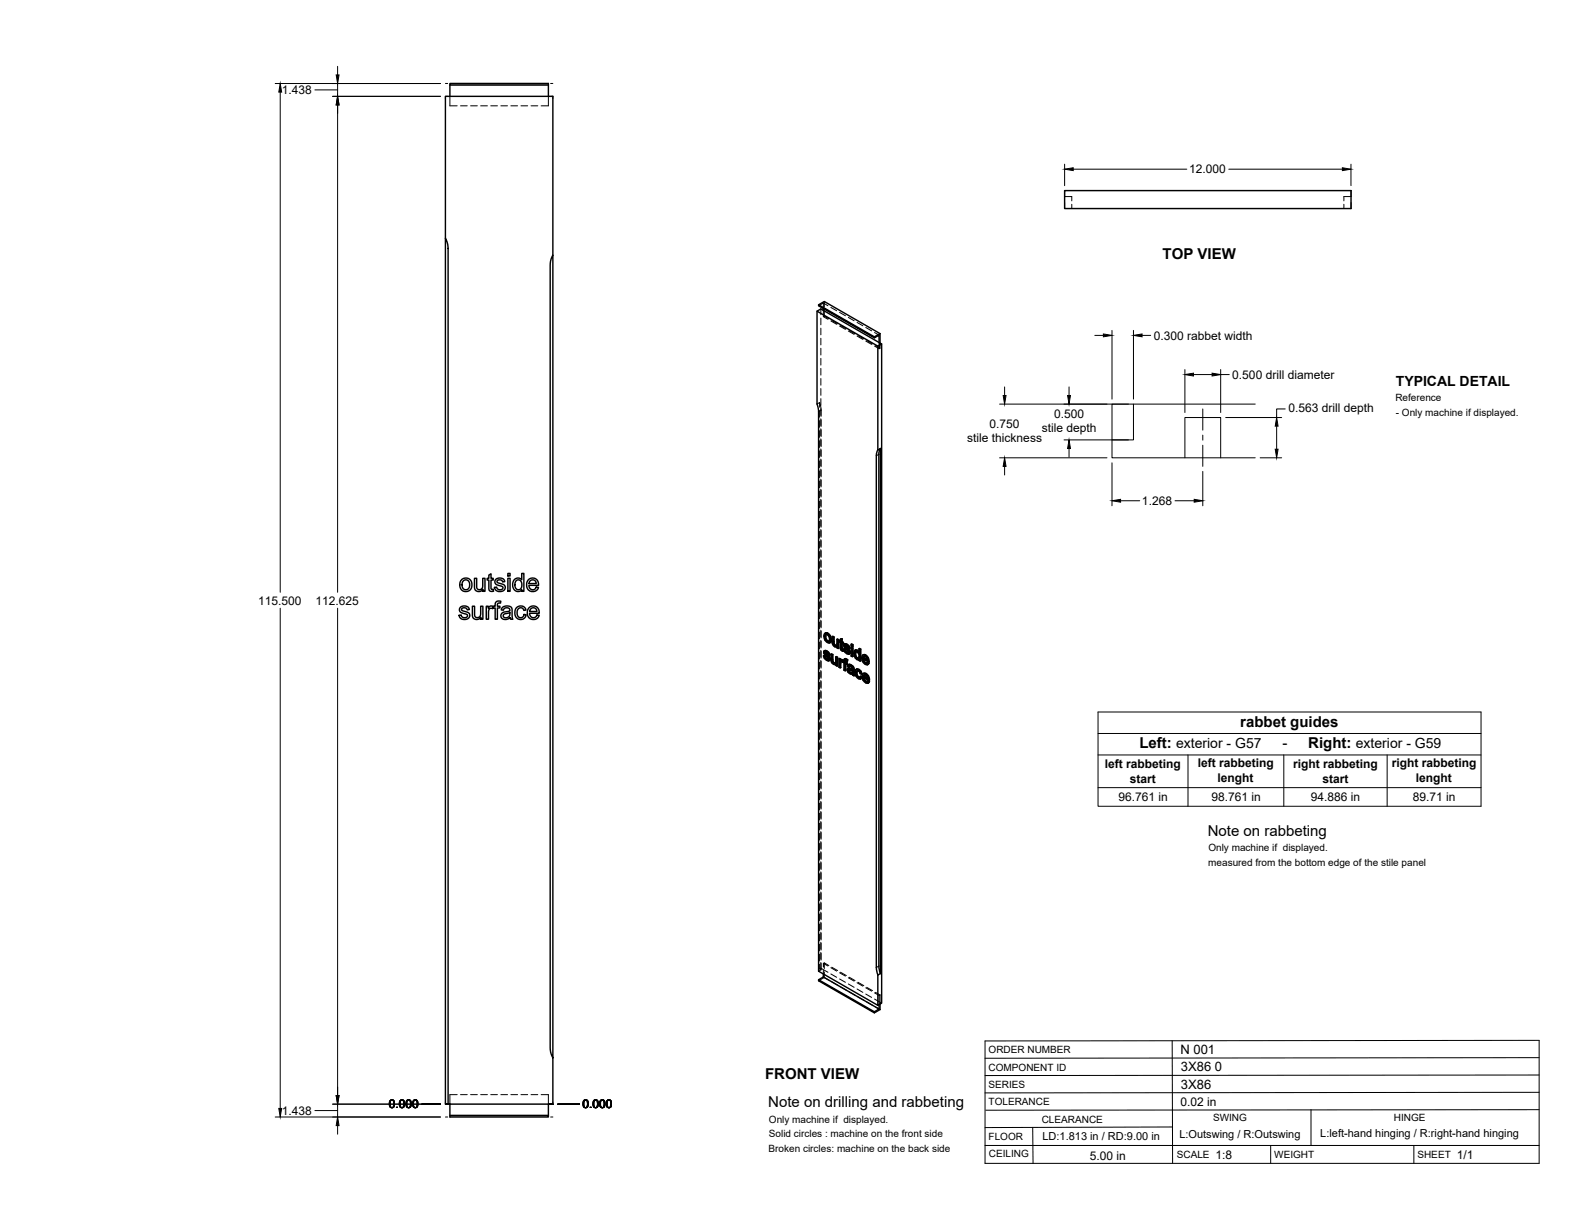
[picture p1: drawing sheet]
<svg xmlns="http://www.w3.org/2000/svg" width="559mm" height="432mm" viewBox="0 0 559 432" stroke-linecap="round" stroke-linejoin="round" font-family="sans-serif">
<!-- layer: Visible -->
<g fill="none" stroke="#000" stroke-width=".51">
<path d="M159.6 30.2v4M194.6 30.2h-35v-.6h35v4.6M377.7 67.6h101.6v6.4h-101.6zM158 84.5l.6 1.4 .4 2.3v303.6h-1zM158 84.5v-50.3h38.2v56.3M289.9 110.4l21.5 12.4M290.4 108.1l2.1-1.1 19.7 11.4M292.1 109.5v.7M310.2 119.5l-19.8-11.4v.4l19.8 11.4M312.2 118.4l-2 1.1v.4l1.7-1v2.6M312.2 118.4v3.3M312.8 122l-21.6-12.4-1.3 .8v32.9l.5 2.7v198.6l21 12.1"/>
<path d="M311.4 159.7v-36.9l1.4-.8v233.9l-1.4 .8v-10.8M311.4 159.7l1-.6v186.3l-1 .5M311.5 159.6l-.6 2.1v181.6l.6 2.6M312.3 159.1l-.5 2.1v181.5l.6 2.7M163.3 215.5l1-.5h.9a1.38 1.38 0 0 1 1.3 1.3l-.7 .1a1.03 1.03 0 0 0-1-.8 1.03 1.03 0 0 0-1 .8l2.1 .9a1.39 1.39 0 0 1 .6 1.7 1.39 1.39 0 0 1-1.7 .8l-.9-.1-.8-.6-.2-.8 .7-.1a1.09 1.09 0 0 0 1.1 1 1.09 1.09 0 0 0 1.1-1l-1.8-.7a1.19 1.19 0 0 1-.7-2zM163.8 205.6l1-.5a2.33 2.33 0 0 1 2.6 3 2.33 2.33 0 0 1-3.8 1.1l-.4-1.1a2.74 2.74 0 0 1 .6-2.5zM164.3 206.2l1.3-.4 .9 .7 .1 1.7-.8 .9h-1.1l-.6-.6-.2-1.4zM167.6 215.1h.8v2.6a1.14 1.14 0 0 0 1.1 1.4 1.14 1.14 0 0 0 1-1.5v-2.5h.8v4.6h-.7v-.7a1.63 1.63 0 0 1-1.9 .8 1.63 1.63 0 0 1-1.1-1.8zM168.3 205.2h.8v2.6a1.14 1.14 0 0 0 1.2 1.4 1.14 1.14 0 0 0 1-1.5v-2.5h.8v4.6h-.7v-.7a1.63 1.63 0 0 1-2 .8 1.63 1.63 0 0 1-1.1-1.9zM172.5 215.1h.7v.7a1.12 1.12 0 0 1 1.8-.6l.7-.1v-.5a1.33 1.33 0 0 1 .6-1.3 1.33 1.33 0 0 1 1.4 0l-.1 .7a.71 .71 0 0 0-.8 0 .71 .71 0 0 0-.3 .7v.4h.9v.6h-.9v4h-.8v-4h-.7v-.4l-.2 .7a1.02 1.02 0 0 0-1.2 .1 1.02 1.02 0 0 0-.3 1.2v2.4h-.8zM173.4 204l.8-.4v1.6h.8v.6h-.8v3.1l.8 .2 .1 .7h-.6a1 1 0 0 1-1.1-1.4v-2.6h-.6v-.6h.6zM175.8 205.7l1.5-.6a1.58 1.58 0 0 1 1.8 1.3l-.8 .1a.99 .99 0 0 0-1-.8 .99 .99 0 0 0-.9 .8l2.6 1.1a1.59 1.59 0 0 1-.2 2 1.59 1.59 0 0 1-1.9 .3l-.9-.4-.4-.5-.2-.6 .8-.1a1.08 1.08 0 0 0 1.1 1 1.08 1.08 0 0 0 1.1-1.1l-2-.7a1.19 1.19 0 0 1-.6-1.8z"/>
<path d="M178.2 215.6l.7-.4 1-.2 1.5 .5 .5 4.2h-.8l-.1-.6a1.77 1.77 0 0 1-2 .8 1.77 1.77 0 0 1-1.3-1.7l.7-.9 1.6-.3a.68 .68 0 0 0 .9-.7 .68 .68 0 0 0-.9-.6 1.12 1.12 0 0 0-1.4 .8l-.8-.1zM178.7 218l1.4-.4a.42 .42 0 0 1 .6-.2 .42 .42 0 0 1 .2 .6v.1a1.2 1.2 0 0 1-1.1 1.1 1.2 1.2 0 0 1-1.3-.9zM180.2 205.2h.8v4.6h-.8zM180.2 203.5h.8v.8h-.8zM182.5 205.7a1.73 1.73 0 0 1 2.6 0v-2.2h.8v6.3h-.8v-.6a1.89 1.89 0 0 1-2.3 .4 1.89 1.89 0 0 1-.9-2.1zM183.1 206.1l.8-.4 .9 .5 .3 1-.1 1.3a1.26 1.26 0 0 1-1.7 .6 1.26 1.26 0 0 1-.6-1.6zM183.3 215.6v-.1a1.93 1.93 0 0 1 3.3 1l-.8 .1a1.29 1.29 0 0 0-1.7-.8 1.29 1.29 0 0 0-.6 1.8l.1 .8 .7 .7a1.18 1.18 0 0 0 1.6-1.1l.8 .1-.4 .9a2.06 2.06 0 0 1-2.4 .6 2.06 2.06 0 0 1-1.2-2.2l.1-1zM187.4 205.7a2.14 2.14 0 0 1 2.6-.4 2.14 2.14 0 0 1 1.1 2.4h-3.5l.2 .7a1.29 1.29 0 0 0 1.3 .9 1.29 1.29 0 0 0 1.1-1l.9 .1-.5 .9a2.33 2.33 0 0 1-3.2 0 2.33 2.33 0 0 1-.2-3.2zM187.7 215.6a2.15 2.15 0 0 1 2.5-.3 2.15 2.15 0 0 1 1.1 2.3h-3.4l.2 .8a1.29 1.29 0 0 0 1.2 .8 1.29 1.29 0 0 0 1.2-1l.8 .1-.5 .9a2.34 2.34 0 0 1-3.2-.1 2.34 2.34 0 0 1-.1-3.2zM188.1 206.1l1.2-.3a1.23 1.23 0 0 1 .9 1.3h-2.5zM188.3 216l.7-.3 .8 .1 .5 .5 .2 .7h-2.6zM292.2 232.7l.4 .2"/>
<path d="M292.5 230.9l.9 .1M292.6 232.9l.2-.2 .2 .6-.2 .1zM292.7 231.6l.4 .3M292.7 231.8l1.5 1.1M292.7 224.7h1.1zM292.7 224.7l-.3 .5-.1 .9 .9 1.6a.98 .98 0 0 0 1.4 .2M292.8 230.8l-.4 .2M292.8 226l.2 .9M292.8 233.4l.5 .5h.6M292.8 230.9l.6 .1 .6 .4M292.8 232.7l-.4-.1a1.13 1.13 0 0 0 .5 1.4l.9 .5 .4-.1M292.9 232.1l1.5 1.2"/>
<path d="M292.9 231.4v.1M292.9 231.7l-.2-.3 .7 .2 .4 .8 .4 .1M293 226.9l.2-.1 .6 .6h-.4zM293 233.3l.5 .4M293 230.8l-.6 .2-.1 .7 1.5 1.7-.1 .6M293.2 225.1l-.2 .7M293.2 231.1l.5 .4 .3-.1 .3 .5M293.2 226.8l-.2-1-.2 .2 .1-.8 .4-.1 .6 .5 .4 .9-.1 .9-.7 .1M293.3 233.9l.4 .1M293.5 224.8l.9 .9 .2-.1 .4 1.3M293.7 231.5l.4 .5 .2-.1 .1 .5-.2 .1-.1-.5M293.8 227.4l.3 .1"/>
<path d="M293.8 224.7l.8 .9M293.8 234h-.1M293.9 233l.3 .4 .2-.1 .2 .5M294.2 233.4l.1 .6 .3-.2-.2 .4M294.3 234l-.1 .4 .2-.2-.3 .2M294.4 225.7l.3 1.4 .3-.2-.2 .9M294.7 227.1l-.1 .8 .2-.1-.4 .3M294.8 232.1l.7 .1v2.3M295.3 225.9l.6 .1 .1 2.2M295.3 232.4v2.1h.2l.2 .4M295.3 234.6l.2 .4 .2-.1 .3 .3M295.5 235l.3 .3h.6l-.2 .1"/>
<path d="M295.5 232.2l-.7-.1 .1 2.5 .8 1.1h.9M295.7 226.1v2.2l.3-.1 .1 .4M295.7 228.3l.2 .5 .2-.2 .4 .3M295.8 235.3l.4 .1M295.9 228.8l.3 .3 .6-.1-.2 .2M295.9 226l-.6-.1v2.5l.8 1.1 .9-.1M296.2 229.1l.4 .1M296.5 233.1l.4 .2 .3-.1v3l-.3 .1v-3M296.6 235.7v.4l.3 .2M296.6 235.7l-.2 .1M296.9 226.8l.7 .2v3l-.2 .1v-3M297 229.4v.5l.4 .2"/>
<path d="M297 229.4l-.2 .2M297.2 233.2l-.5-.3-.2 .2v1.9l-.3 .4M297.6 227l-.7-.2v1.9l-.3 .5M297.6 233.7l1.6 .7M298 234v.4l.8-.3M298.2 234.9l.1 2-.2 .1v-1.6M298.2 227.3l-.4 .1v.4l.4 .1v2.4l.5 .6h.6v-.4h-.5M298.2 226.8l.6-.2v1.1M298.3 233.8l-.7-.1v3l.5 .3M298.4 234.7h.1M298.5 234l-.3 .2M298.6 226.7v1.1l.7 .1"/>
<path d="M298.6 227.8l.7 .1-.3 .5v-.4M298.6 234.2l.4 .4M298.6 230.2l.5 .2M298.7 230.4l.6 .1M298.8 226.6l-.6 .2v.7l-.4-.1M298.8 228.3v1.8M298.9 235l-.6-.3v.6M299 228.4l-.4-.2v1.9l.3 .2M299 234.9l.4 .2v2.7l.5 .2M299 234.5v.4M299 234.7l-.1 .3M299 230.6l.1 .5"/>
<path d="M299 234.9l-.1 .1M299.3 230.3l.4 .2M299.7 228.5l.8 .1M299.7 233.8l1.1 .3M299.7 230.5l.3-.2 .1 .6-.2 .2zM299.8 229.2l.4 .3M299.8 229.4l1.5 1.1M299.9 235l.7 .2-.2 .5v-.4M299.9 228.4l-.3 .2M299.9 233.7l-.3 .1M299.9 231.1l.5 .4h.6M299.9 228.6h.6l.6 .4"/>
<path d="M300 230.3h-.7l.3 .9 1.1 .9 .6-.1M300 229.7l1.6 1.2M300 229v.1M300.1 229.3l-.2-.3 .6 .2 .4 .8 .4 .1M300.1 235.5v2.4l-.2 .1v-2.6l.5 .3M300.1 234.4v.5M300.1 234l.7 .1-.3 .6v-.5M300.1 230.9l.5 .5M300.2 228.4l-.6 .2-.2 .6 .2 .6 1.3 1.2-.1 .6M300.3 228.7l.5 .4 .3-.1 .3 .5M300.4 233.8l-.8 .1-.2 .9-.4-.3h.4M300.4 231.5l.4 .1"/>
<path d="M300.5 234.7l-.5-.3-.1 .6 .2-.1 .5 .3M300.8 229.1l.4 .5 .2-.1 .2 .5-.3 .1-.1-.5M300.9 237.1l.6-.1 .9 .4M300.9 231.6h-.1M301 237.9l.2 .4 .2-.1 .4 .3M301.1 230.6l.2 .5 .3-.2 .1 .5M301.1 237.7l.3 .5M301.1 237l-.3 .2M301.2 238.3l.4 .4h.6M301.2 237.6l-.1 .1M301.2 235.8l.8 .1 .6 .4M301.3 237.6l.3 .1a.62 .62 0 0 1 .7 .2 .62 .62 0 0 1 0 .7l-.3 .2"/>
<path d="M301.3 237.6l-.2 .1M301.3 237.6v.1M301.3 231.1l.1 .5 .3-.2-.2 .4M301.4 236.3l-.3 .3a.76 .76 0 0 1 .9-.1 .76 .76 0 0 1 .4 .8v.3l-1.2-.5M301.4 237l-.8 .3 .1 1 .9 .8h.8l.1 .4 .5 .3M301.4 231.6l-.1 .4 .2-.2-.3 .3M301.5 235.7l-.6 .2M301.6 238.7h.7M301.8 236.1l1.1 .6M302 229.7l.6 .2zM302 228.6l.6 .1zM302 229.7v3l.4 .3"/>
<path d="M302 228.6v.6l.4 .2M302 235.9l-.5-.2-.7 .2-.2 .4 .5 .3M302.3 236.5l.4 .4 .2-.2 .1 .5M302.6 229.9v3l-.2 .1v-3M302.6 228.7v.6l-.2 .1v-.5M302.7 236.9l.1 .4h.2l.1 1.9M302.8 237.3l.1 2.1 .2-.2 .1 .5-.2 .1-.1-.4M303.4 232.1l.2 .9M303.4 230.7h.8l.5 .4M303.6 231.3l.7 .2 .4 .8v1.2l-.6 .1M303.6 231.3l-.2 .8 .2-.2 .2 1M303.6 233l.2-.1 .5 .6-.2 .1z"/>
<path d="M303.6 231.3h.1M303.7 230.6l-.4 .2M303.8 231.2l-.2 .7M303.8 238.8l.2 1 .2-.2 .6 .6M303.9 237.5h.9l.7 .7M303.9 237.4l-.2 .1M304 239.8l.5 .6 .6-.1M304 230.8l.7 .4M304.2 237.3l-.3 .1M304.2 238l-.2 .7M304.2 230.7l-.5-.1a1.94 1.94 0 0 0 0 3.1l.6 .4 .5-.1M304.3 233.5l.3 .1"/>
<path d="M304.5 237.6l.7 .7 .3-.1 .3 .9-.2 .1-.4-.9M304.7 230.2l.7 .1v4.2l-.2 .1v-4.2M304.8 237.5h-.9a2.17 2.17 0 0 0 1.3 3.4h.1M304.8 234v.4l.4 .2M304.8 234l-.2 .1M305.2 240l.4 .3M305.4 230.3l-.7-.1v1.5l-.3-.5M305.6 239.2l-.4-.2-.5-.8-.5-.2a.44 .44 0 0 0-.3 .3 .44 .44 0 0 0 .2 .5l.1 .8M306.1 232.5l1.1-.1 .8 .9M306.2 239h1.1l.9 .9M306.2 233.4l1.5 .8-.5-1a.51 .51 0 0 0-.6-.4 .51 .51 0 0 0-.4 .6l.2-.1 1.2 .7M306.3 239.9l1.5 .9-.4-1.1a.52 .52 0 0 0-.6-.3 .52 .52 0 0 0-.5 .5l.3-.1 1.2 .7"/>
<path d="M306.4 233.9l.3 .7M306.4 234.7l.6 .6 .6-.1M306.6 232.9l-.2 .4M306.7 239.4l-.1 .4M306.9 232.5l.9 .9 .2-.1 .4 1.4M307 235.3l.4 .1M307.1 239.1l.8 .9 .3-.1 .3 1.3M307.2 232.4l-.6-.2-.7 .4-.2 .7 .2 1.1 .5 .8 .9 .6h.5l.5-.6M307.3 239l-.6-.2-.7 .4v1.7l.5 .9 .9 .6h.5l.6-.6M307.5 235.3l-.1 .1M307.7 235.1l.4 .3M307.8 233.4l.3 1.4 .3-.1-.3 .1"/>
<path d="M307.9 240l.4 1.3 .2-.1-.2 .1M308.1 234.9l-1.9-1.1 .2 .9 .3-.1 .5 .5M308.3 235.2l-.5 .6M308.3 235.2l-.4-.3-.5 .5M305.6 240.3l.3-.1-.6 .7zM305.9 240.2l-.5-.3-.4 .5h-.5M306.6 241.3l.5 .5h.6M306.6 240.5l.2 .6M307.1 241.8l.4 .1M307.6 241.9h-.1M307.8 241.6l.5 .3M308.3 241.5l-2-1.1 .3 .9 .2-.2 .5 .6"/>
<path d="M308.5 241.8l-.5 .6M308.5 241.8l-.5-.3-.5 .4M292.1 345.6v1l-1.7 1v.4l19.8 11.4v-.4l-19.8-11.4M292.1 346.6l19.8 11.4-1.7 1M311.9 356.4v1.6M312.2 356.3v1.9l-2 1.2M196.2 375.3l-.7-1.3-.3-2.3v-277.6l.1-1.5 .9-2.1v301.3h-37.2M159.6 391.8v4.5h35v-.5h-35M194.6 391.8v4"/>
</g>
<!-- layer: Hidden -->
<g fill="none" stroke="#000" stroke-width=".35">
<path d="M159.6 34.2v3.3h2.6M163.4 37.5h2.4M167 37.5h2.4M170.5 37.5h2.4M174.1 37.5h2.4M177.7 37.5h2.4M181.3 37.5h2.3M184.8 37.5h2.4M188.4 37.5h2.4M194.6 34.2v3.3h-2.6M377.7 69.7h2.6v1.6M380.3 72.5v1.5"/>
<path d="M476.8 72.5v1.5M479.3 69.7h-2.5v1.6M291.2 109.6v2.1M291.2 112.9v2.4M291.2 116.4v2.4M292.1 107.5v2M292.1 110.2v2.2M292.1 107.5l-1.7 1M292.1 107.5l1.7 1M292.5 112.2l-.4 .2 1.7 .9M292.5 107v2M292.5 110.2v2"/>
<path d="M292.5 112.2l1.6 .9M294.8 109.1l2 1.2M294.8 113.9l2 1.2M295.1 113.7l2.1 1.2M297.9 110.8l2.1 1.2M297.9 115.7l2.1 1.2M298.2 115.5l2.1 1.2M301 112.6l2 1.2M301 117.5l2 1.1M301.3 117.3l2.1 1.1M304.1 114.4l2 1.2M304.1 119.2l2 1.2"/>
<path d="M304.4 119l2.1 1.2M307.2 116.2l2 1.2M310.3 118l1.6 .9M291.2 120v2.4M291.2 123.6v2.4M291.2 127.1v2.4M291.2 130.7v2.4M291.2 134.3v2.4M291.2 137.9v2.4M307.2 121l2 1.2M307.5 120.8l2.1 1.2M310.3 122.8l1.6 .9"/>
<path d="M310.6 122.6l1.6 .9M311.9 121.5v2.2l.3-.2v-1.8M290.8 142.8l.5 2.2v2.7M290.8 142.8v1.7M290.8 145.7v2.3M290.8 149.2v2.4M290.8 152.8v2.4M290.8 156.4v2.4M290.8 160v2.3M290.8 142.8l-.9 .5M291.2 141.4v2.4M291.2 145v2.4"/>
<path d="M291.2 148.6v2.4M291.2 152.1v2.4M291.2 155.7v2.4M291.2 159.3v2.4M291.3 148.9v2.4M291.3 152.5v2.4M291.3 156.1v2.4M291.3 159.7v2.3M290.8 163.5v2.4M290.8 167.1v2.4M290.8 170.7v2.4M290.8 174.2v2.4"/>
<path d="M290.8 177.8v2.4M291.2 162.9v2.3M291.2 166.4v2.4M291.2 170v2.4M291.2 173.6v2.4M291.2 177.2v2.3M291.3 163.2v2.4M291.3 166.8v2.4M291.3 170.4v2.4M291.3 173.9v2.4M291.3 177.5v2.4M290.8 181.4v2.4"/>
<path d="M290.8 185v2.3M290.8 188.5v2.4M290.8 192.1v2.4M290.8 195.7v2.4M290.8 199.2v2.4M291.2 180.7v2.4M291.2 184.3v2.4M291.2 187.9v2.4M291.2 191.5v2.3M291.2 195v2.4M291.2 198.6v2.4M291.3 181.1v2.4"/>
<path d="M291.3 184.7v2.3M291.3 188.2v2.4M291.3 191.8v2.4M291.3 195.4v2.4M291.3 198.9v2.4M290.8 202.8v2.4M290.8 206.4v2.4M290.8 210v2.3M290.8 213.5v2.4M290.8 217.1v2.4M291.2 202.2v2.4M291.2 205.7v2.4"/>
<path d="M291.2 209.3v2.4M291.2 212.9v2.4M291.2 216.5v2.3M291.3 202.5v2.4M291.3 206.1v2.4M291.3 209.7v2.3M291.3 213.2v2.4M291.3 216.8v2.4M290.8 220.7v2.4M290.8 224.3v2.3M290.8 227.8v2.4M290.8 231.4v2.4"/>
<path d="M290.8 235v2.3M290.8 238.5v2.4M291.2 220v2.4M291.2 223.6v2.4M291.2 227.2v2.4M291.2 230.7v2.4M291.2 234.3v2.4M291.2 237.9v2.4M291.3 220.4v2.4M291.3 224v2.3M291.3 227.5v2.4M291.3 231.1v2.4"/>
<path d="M291.3 234.7v2.3M291.3 238.3v2.3M292.4 232.6l.3 .9-.2 .1M292.5 231.3l.1 .5-.3 .1M292.5 231l-.3 .4M292.5 225.6l.4 1.3-.2 .2M292.6 231.8l.2 .4-.2 .1M292.7 230.8l-.4 .3M292.7 233.5l.8 .7-.2 .1M292.8 232.2l1.1 1-.1 .2M292.9 226.9l.9 .9-.3 .2M292.9 224.6l-.6 1.1"/>
<path d="M293 231.3l-.1 .1M293 231.3l.5 .1-.3 .1M293.2 225.1l-.2 .1M293.2 225.1h.6l-.3 .1M293.5 231.4l.4 .4-.3 .1M293.5 234.2l.5 .2-.2 .1M293.8 225.1l.5 .6-.2 .1M293.8 227.8l.6 .2-.2 .1M293.9 231.8l.1 .4-.2 .2M293.9 233.8v.1M293.9 233.8l-.1 .2M294 233.3l.1 .3-.2 .1"/>
<path d="M294 232.2l.4 .2M294.1 233.6l-.2 .2M294.3 234.3l-.3 .1M294.3 227.4l-.2 .1M294.3 225.7l.2 1-.2 .1M294.5 226.7l-.4 .9M294.6 227.9l-.2 .1M295.1 232v2.3l-.2 .2M295.1 234.3l.1 .5-.2 .1M295.2 234.8l.3 .4-.2 .2M295.5 225.7v2.4l-.2 .1M295.5 228.1l.2 .5-.3 .1"/>
<path d="M295.5 235.2l.5 .4-.3 .1M295.7 228.6l.3 .4-.3 .1M296 229l.4 .3-.3 .2M296 235.6l.8-.1-.2 .2M296.4 229.3h.8l-.2 .1M296.4 235.3h.1M296.5 235.2l-.2 .2M296.6 235.6v.1M296.7 235.1l-.3 .2M296.7 232.9v1.9l-.3 .4M296.8 235.5l-.2 .6M296.8 236l.4 .2"/>
<path d="M296.8 229h.1M297 229l-.3 .1M297.1 228.9l-.3 .1M297.2 226.7v1.8l-.3 .5M297.2 229.3l-.2 .6M297.2 229.7l.4 .3M297.9 233.6v3l-.3 .1M297.9 236.6l.4 .3M298 227.6l.4 .2-.2 .1M298 227.2l-.2 .6M298.2 227.3l.2 .1M298.3 234.2v.1"/>
<path d="M298.4 227.8v2.4l-.2 .1M298.4 226.7l-.2 .8M298.4 230.2l.2 .3-.2 .1M298.5 234.1l-.5 .3M298.5 234.6l-.1 .1M298.5 234.5l.3 .1-.2 .1M298.6 228.2l.2-.2v.3M298.6 230.5l.4 .3-.3 .1M298.8 234.6l.3 .3M298.8 228l.5 .3M299 230.8l.3 .1M299 234.7l.3-.1-.2 .3"/>
<path d="M299.2 234.4l.1 .1M299.3 234.8l.4 .2-.3 .1M299.3 234.6l-.2 .3M299.3 234.4l-.3 .2M299.4 234.5l.3 .1M299.5 230.2l.3 .9-.2 .1M299.6 228.9l.1 .5-.3 .1M299.7 235v2.6l-.3 .2M299.7 228.6l-.3 .4M299.7 237.6l.4 .3M299.7 229.4l.3 .4-.3 .1M299.7 233.9v.7l-.3 .2"/>
<path d="M299.8 228.5l-.4 .2M299.8 233.7l-.3 .3M299.8 231.1l.8 .7-.2 .1M299.9 235.4l.2-.1v.2M300 234.4h.1M300 229.8l1.1 1.1-.2 .1M300.1 235.3l.5 .3M300.1 228.9l-.1 .1M300.1 228.9l.5 .1-.2 .2M300.2 234.3h.3l-.3 .2M300.5 234.3l.2 .2M300.6 229l.4 .4-.3 .1"/>
<path d="M300.6 231.8l.6 .2-.3 .1M300.8 237.5l.2 .8-.2 .1M300.9 237.2l-.3 .4M300.9 236.2l.4 .3M301 231.5h.1M301 229.4l.1 .4-.2 .2M301 237l-.3 .3M301 238.3l.7 .6-.2 .1M301.1 235.8l-.5 .5M301.1 230.9l.1 .3-.2 .2M301.1 231.5l-.2 .1 .2-.1M301.1 235.7l-.3 .2"/>
<path d="M301.1 229.8l.5 .2M301.2 231.2l-.1 .3M301.3 236.3l.2-.1-.1 .1M301.3 237.6h-.1M301.3 237.6h.1M301.4 237.5l-.2 .1M301.4 231.9l-.2 .1M301.5 237.5l1.1 .3-.2 .2M301.5 236.2l.5 .1-.2 .2M301.7 238.9l.5 .2-.3 .1M302 236.3l.5 .5-.2 .1M302.2 239.1l.4-.1-.2 .1"/>
<path d="M302.2 229.6v3l-.2 .1M302.2 228.5v.5l-.2 .2M302.2 232.6l.4 .3M302.2 229l.4 .3M302.4 237.4h.2M302.4 238.6l-.2 .1M302.5 236.8l.1 .5-.2 .1M302.5 238.5l-.2 .2M302.6 237.8l-.3 .8M302.6 237.3l-.2 .3M302.6 239l.1 .4-.2 .1M302.7 239.4l.5 .3"/>
<path d="M303.1 231.7l.2 .9-.2 .1M303.3 230.9l-.4 .9M303.3 232.6l.4 .7-.2 .2M303.5 230.7l-.4 .4M303.6 238.4l.3 1.4-.2 .1M303.7 233.3l.6 .6-.3 .1M303.7 237.6l-.3 .9M303.8 231.2h.5l-.2 .1M303.8 231.2h.1M303.8 231.1l-.2 .2 .2-.1M303.9 239.8l.9 .8-.3 .2M303.9 237.4l-.4 .4"/>
<path d="M304.2 238h-.2M304.2 237.9h.6l-.2 .2M304.3 233.9l.7-.1-.2 .2M304.3 231.2l.5 .6-.2 .1M304.7 231.2l.3 .3M304.8 237.9l.4 .4-.3 .1M304.8 233.5l-.2 .1M304.8 231.8l.2 1-.2 .1M305 230.1v1.4l-.3 .2M305 233.8l-.2 .6M305 234.2l.4 .3M305 232.8l-.4 .8"/>
<path d="M305.2 238.3l.2 .6-.2 .1M305.4 238.9l.4 .2M305.4 239.9l-.4 .5M306 233.3l.3 1.3-.2 .2M306.1 239.9l.3 1.3-.2 .1M306.2 233.8l.2-.1v.2M306.3 234.6l.9 1-.2 .1M306.3 232.3l-.6 1.1M306.4 233.7l2 1.1M306.4 238.9l-.5 1.1M306.6 232.9h-.1M306.7 232.8h.5l-.2 .2"/>
<path d="M306.7 239.4l-.1 .1M306.8 239.3l.5 .1-.2 .1M307.2 232.8l.5 .6-.2 .2M307.2 235.6l.7 .1-.2 .2M307.3 239.4l.6 .6-.3 .1M307.6 235.2h.1M307.6 235.2l-.1 .1M307.6 234l.3 .1M307.7 235.2l-.3 .1M307.7 233.4l.2 .7-.2 .1M307.9 240l.1 .7-.2 .1M307.9 234.9l-.3 .3"/>
<path d="M308.1 235.7h-.2M290.8 242.1v2.4M290.8 245.7v2.4M290.8 249.3v2.3M290.8 252.8v2.4M290.8 256.4v2.4M290.8 260v2.4M291.2 241.4v2.4M291.2 245v2.4M291.2 248.6v2.4M291.2 252.2v2.4M291.2 255.7v2.4"/>
<path d="M291.2 259.3v2.4M291.3 241.8v2.4M291.3 245.4v2.4M291.3 249v2.3M291.3 252.5v2.4M291.3 256.1v2.4M291.3 259.7v2.4M304.8 240.6l.7 .2M305.2 240.3h-.1M306.3 240.4l.3-.2v.3M306.4 241.2l.9 .9-.2 .2M306.6 240.2l1.9 1.1"/>
<path d="M307.3 242.1l.8 .2-.3 .1M307.7 241.8h.1M307.7 241.8l-.1 .1M307.8 240.5l.2 .2M308 241.5l-.3 .3M308.2 242.2l-.1 .1M290.8 263.5v2.4M290.8 267.1v2.4M290.8 270.7v2.4M290.8 274.3v2.3M290.8 277.8v2.4M291.2 262.9v2.4"/>
<path d="M291.2 266.5v2.3M291.2 270v2.4M291.2 273.6v2.4M291.2 277.2v2.3M291.3 263.2v2.4M291.3 266.8v2.4M291.3 270.4v2.4M291.3 274v2.4M291.3 277.5v2.4M290.8 281.4v2.4M290.8 285v2.4M290.8 288.5v2.4"/>
<path d="M290.8 292.1v2.4M290.8 295.7v2.4M290.8 299.3v2.3M291.2 280.8v2.3M291.2 284.3v2.4M291.2 287.9v2.4M291.2 291.5v2.3M291.2 295v2.4M291.2 298.6v2.4M291.3 281.1v2.4M291.3 284.7v2.4M291.3 288.2v2.4"/>
<path d="M291.3 291.8v2.4M291.3 295.4v2.4M291.3 299v2.3M290.8 302.8v2.4M290.8 306.4v2.4M290.8 310v2.4M290.8 313.6v2.3M290.8 317.1v2.4M291.2 302.2v2.4M291.2 305.8v2.3M291.2 309.3v2.4M291.2 312.9v2.4"/>
<path d="M291.2 316.5v2.4M291.3 302.5v2.4M291.3 306.1v2.4M291.3 309.7v2.4M291.3 313.3v2.3M291.3 316.8v2.4M290.8 320.7v2.4M290.8 324.3v2.3M290.8 327.9v2.3M290.8 331.4v2.4M290.8 335v2.4M290.8 338.6v2.3"/>
<path d="M291.2 320v2.4M291.2 323.6v2.4M291.2 327.2v2.4M291.2 330.8v2.3M291.2 334.3v2.4M291.2 337.9v2.4M291.3 320.4v2.4M291.3 324v2.3M291.3 327.6v2.3M291.3 331.1v2.4M291.3 334.7v2.4M291.3 338.3v2.3"/>
<path d="M290.8 343.8l.5 .3M290.8 342.1v1.7M291.2 341.5v2M291.2 343.5l-.4 .3M291.2 343.5l2.6 1.5M291.3 341.8v2.3M291.3 344.1l-.9 .5M292.1 343.1v-1.3l.4-.2v2M292.1 344.3v1.3M292.1 341.8l1.7 1M292.5 346.8l-2.1 1.2M292.5 344.8v2"/>
<path d="M292.5 341.6l1.6 1M292.5 346.8l1.6 1M294.8 343.3l2 1.3M294.8 345.6l2 1.2M295.1 343.2l2.1 1.2M295.1 348.4l2.1 1.1M297.9 345.1l2.1 1.2M297.9 347.3l2.1 1.2M298.2 345l2.1 1.1M298.2 350.1l2.1 1.2M301 346.9l2 1.2M301 349.1l2 1.2"/>
<path d="M301.3 346.7l2.1 1.2M301.3 351.9l2.1 1.2M304.1 348.7l2 1.2M304.1 350.9l2 1.2M304.4 348.5l2.1 1.2M304.4 353.7l2.1 1.2M307.2 350.5l2 1.2M307.2 352.7l2 1.2M307.5 350.3l2.1 1.2M307.5 355.5l2.1 1.2M310.3 352.3l1.6 .9 .3-.2M310.3 354.5l2.5 1.4"/>
<path d="M310.6 352.1l1.6 .9M310.6 357.3l1.6 .9M311.9 353.2v3.2M312.2 353v3.3M162.2 388.4h-2.6v3.4M163.4 388.4h2.4M167 388.4h2.4M170.5 388.4h2.4M174.1 388.4h2.4M177.7 388.4h2.4M181.3 388.4h2.3M184.8 388.4h2.4"/>
<path d="M188.4 388.4h2.4M192 388.4h2.6v3.4"/>
</g>
<!-- layer: Reference -->
<g fill="none" stroke="#000" stroke-width=".35">
<path d="M158 29.6h.8M158.8 34.2h-.8v.8M195.3 34.2h.9v.8M195.3 29.6h.9M377.7 67.6v2.1M377.7 71.9v2.1M479.3 67.6v2.1M479.3 71.9v2.1M402.1 143.4v12.7h-7.6M445.3 143.4h-50.8v19h50.8M420.4 162.4v-14.3h12.7v14.3M158 391v.8h.8"/>
<path d="M158 391.8h1.6zM158 396.3h.8M194.6 391.8h1.6zM195.3 396.3h.9M196.2 391v.8h-.9"/>
</g>
<!-- layer: Hidden Narrow -->
<path d="M291.3 145.5l-.9 .5M293.5 232.8l-.2 .2M295.1 233.8l-.3 .2M295.5 227.6l-.2 .1M296.7 234.6l-.2 .1M297.2 228.3l-.3 .2M298.4 229.5l-.2 .2M299.7 234.3l-.3 .1M300.6 230.4l-.2 .2M301.9 237.6l-.3 .1M302.6 238l-.2 .1" fill="none" stroke="#000" stroke-width=".35"/>
<!-- layer: Visible Narrow -->
<path d="M311.8 161.2l-.9 .5M293.5 232.3l-.2 .1M295.5 233.9l-.2 .1M295.9 227.7l-.2 .1M298.8 229.8l-.2 .1M300.1 234.6l-.2 .1M300.6 229.9l-.2 .1M301.8 237.2l-.2 .1M303 237.6l-.2 .2M303 238.3l-.2 .2M311.8 342.8l-.9 .5" fill="none" stroke="#000" stroke-width=".35"/>
<!-- layer: Titleblock -->
<path d="M349.5 369.3l196.6-.2v43.7h-196.6zM415.9 369.3l.1 43.5M546.1 375.3l-196.6 .2M416 399.9l-66.5 .2M465.1 393.7v12.7M546.1 393.7l-196.3 .2M546.1 387.6l-196.6 .2M546.1 381.4l-196.6 .2M349.5 406.4h196.6M366.4 400l.1 12.8M450.8 406.4v6.4M501.6 406.4v6.4" fill="none" stroke="#000" stroke-width=".36"/>
<!-- layer: Custom Tables -->
<path d="M389.6 252.6h135.9v33.5h-135.9zM389.6 260.2h135.9M389.6 267.9h135.9M389.6 279.5h135.9M421.5 267.9v18.2M455.5 267.9v18.2M492.1 267.9v18.2" fill="none" stroke="#000" stroke-width=".35"/>
<!-- layer: FD_Dimensions -->
<g fill="none" stroke="#000" stroke-width=".35">
<path d="M97.6 29.6h58.7M99.4 32.7v177.4M111.7 31.9h8.1M118 34.2h38.3M119.8 23.5v3.1M119.8 29.6v4.6M119.8 37.2v172.9M377.7 58.3v7.6M479.3 58.3v7.6M380.8 60h40.3M436 60h40.3M388.4 119h3.1"/>
<path d="M394.5 117.2v24.4M402.1 117.2v24.4M405.2 119h3M356.4 137.3v3M379.3 137.3v3M420.4 131.1v15.3M423.4 132.9h6.6M433.1 131.1v15.3M433.1 132.9h3M354.6 143.4h45.8M377.5 156.1h22.9M379.3 159.1v3.1"/>
<path d="M434.9 148.1h19.8M452.9 151.2v8.2M456 145.1h-3.1v3M354.6 162.4h38.1M356.4 165.5v3M394.5 164.2v15.3M397.6 177.7h6.8M416.9 177.7h6.8M426.7 167.3v12.2M447.1 162.4h7.6M99.4 215.8v177.5M119.8 215.8v172.9"/>
<path d="M97.6 396.3h58.7M111.7 394h8.1M118 391.8h38.3M119.8 391.8v4.5M119.8 399.4v3M197.9 391.8h7.7"/>
</g>
<g fill="#000" stroke="#000" stroke-width=".35">
<path d="M99.4 29.6l.5 3.1h-1zM119.8 34.2l.5 3h-1zM119.3 26.6h1l-.5 3zM377.7 60l3.1-.5v1zM476.3 59.5l3 .5-3 .5zM391.5 118.5l3 .5-3 .5zM402.1 119l3.1-.5v1zM420.4 132.9l3-.5v1zM430 132.4l3.1 .5-3.1 .5zM355.9 140.3h1l-.5 3.1zM379.3 156.1l.5 3h-1zM378.8 140.3h1l-.5 3.1z"/>
<path d="M452.4 159.4h1.1l-.6 3zM452.9 148.1l.6 3.1h-1.1zM356.4 162.4l.5 3.1h-1zM394.5 177.7l3.1-.5v1zM423.7 177.2l3 .5-3 .5zM98.9 393.3h1l-.5 3zM119.3 388.7h1l-.5 3.1zM119.8 396.3l.5 3.1h-1z"/>
</g>
<!-- layer: Smart Centers -->
<path d="M426.7 145.1v7.5M426.7 154.4v1.8M426.7 158v7.5" fill="none" stroke="#000" stroke-width=".35"/>
<g font-size="5.3">
<text x="412.5" y="92">TOP VIEW</text>
<text x="440" y="257.8">rabbet guides</text>
<text x="404.3" y="265.4">Left: exterior - G57</text>
<text x="455" y="265.4">-</text>
<text x="464.2" y="265.4">Right: exterior - G59</text>
<text x="428.5" y="296.6">Note on rabbeting</text>
<text x="271.4" y="382.7">FRONT VIEW</text>
<text x="272.6" y="392.9">Note on drilling and rabbeting</text>
</g>
<text font-size="5" x="495.2" y="136.9">TYPICAL DETAIL</text>
<g font-size="4.6">
<text x="418.8" y="373.8">N 001</text>
<text x="419" y="380.1">3X86 0</text>
<text x="419" y="386.2">3X86</text>
</g>
<g font-size="4.3">
<text x="100" y="33.4">1.438</text>
<text x="421.9" y="61.5">12.000</text>
<text x="409.3" y="120.5">0.300 rabbet width</text>
<text x="437.2" y="134.4">0.500 drill diameter</text>
<text x="374" y="148.3">0.500</text>
<text x="457.1" y="146.2">0.563 drill depth</text>
<text x="351.1" y="151.8">0.750</text>
<text x="369.7" y="153.4">stile depth</text>
<text x="343.2" y="157">stile thickness</text>
<text x="405.2" y="179.2">1.268</text>
<text x="91.6" y="214.5">115.500</text>
<text x="112" y="214.5">112.625</text>
<text x="392" y="272.6">left rabbeting</text>
<text x="425" y="272.2">left rabbeting</text>
<text x="458.8" y="272.6">right rabbeting</text>
<text x="493.8" y="272.2">right rabbeting</text>
<text x="400.9" y="277.7">start</text>
<text x="432" y="277.3">lenght</text>
<text x="469.2" y="277.7">start</text>
<text x="502.3" y="277.3">lenght</text>
<text x="396.8" y="284.3">96.761 in</text>
<text x="429.8" y="284.3">98.761 in</text>
<text x="465.1" y="284.3">94.886 in</text>
<text x="501.3" y="284.3">89.71 in</text>
<text x="100" y="395.5">1.438</text>
<text x="138" y="393.3">0.000</text>
<text x="206.7" y="393.3">0.000</text>
<text x="418.8" y="392.4">0.02 in</text>
<text x="386.7" y="411.6">5.00 in</text>
<text x="431.3" y="411.1">1:8</text>
<text x="516.9" y="411.1">1/1</text>
</g>
<g font-size="3.9">
<text x="369.9" y="404.5">LD:1.813 in / RD:9.00 in</text>
<text x="418.4" y="403.6">L:Outswing / R:Outswing</text>
<text x="468.4" y="403.6">L:left-hand hinging / R:right-hand hinging</text>
</g>
<g font-size="3.5">
<text x="495.1" y="142.4">Reference</text>
<text x="495.2" y="147.5">- Only machine if displayed.</text>
<text x="428.7" y="302.1">Only machine if displayed.</text>
<text x="428.7" y="307.2">measured from the bottom edge of the stile panel</text>
<text x="350.8" y="373.6">ORDER NUMBER</text>
<text x="350.8" y="379.9">COMPONENT ID</text>
<text x="350.8" y="386.1">SERIES</text>
<text x="350.8" y="392.2">TOLERANCE</text>
<text x="272.8" y="398.4">Only machine if displayed.</text>
<text x="369.6" y="398.4">CLEARANCE</text>
<text x="430.4" y="397.8">SWING</text>
<text x="494.5" y="397.6">HINGE</text>
<text x="272.8" y="403.5">Solid circles : machine on the front side</text>
<text x="350.8" y="404.5">FLOOR</text>
<text x="272.7" y="408.6">Broken circles: machine on the back side</text>
<text x="350.8" y="410.5">CEILING</text>
<text x="417.5" y="410.9">SCALE</text>
<text x="452.1" y="410.9">WEIGHT</text>
<text x="502.9" y="410.9">SHEET</text>
</g>
</svg>
